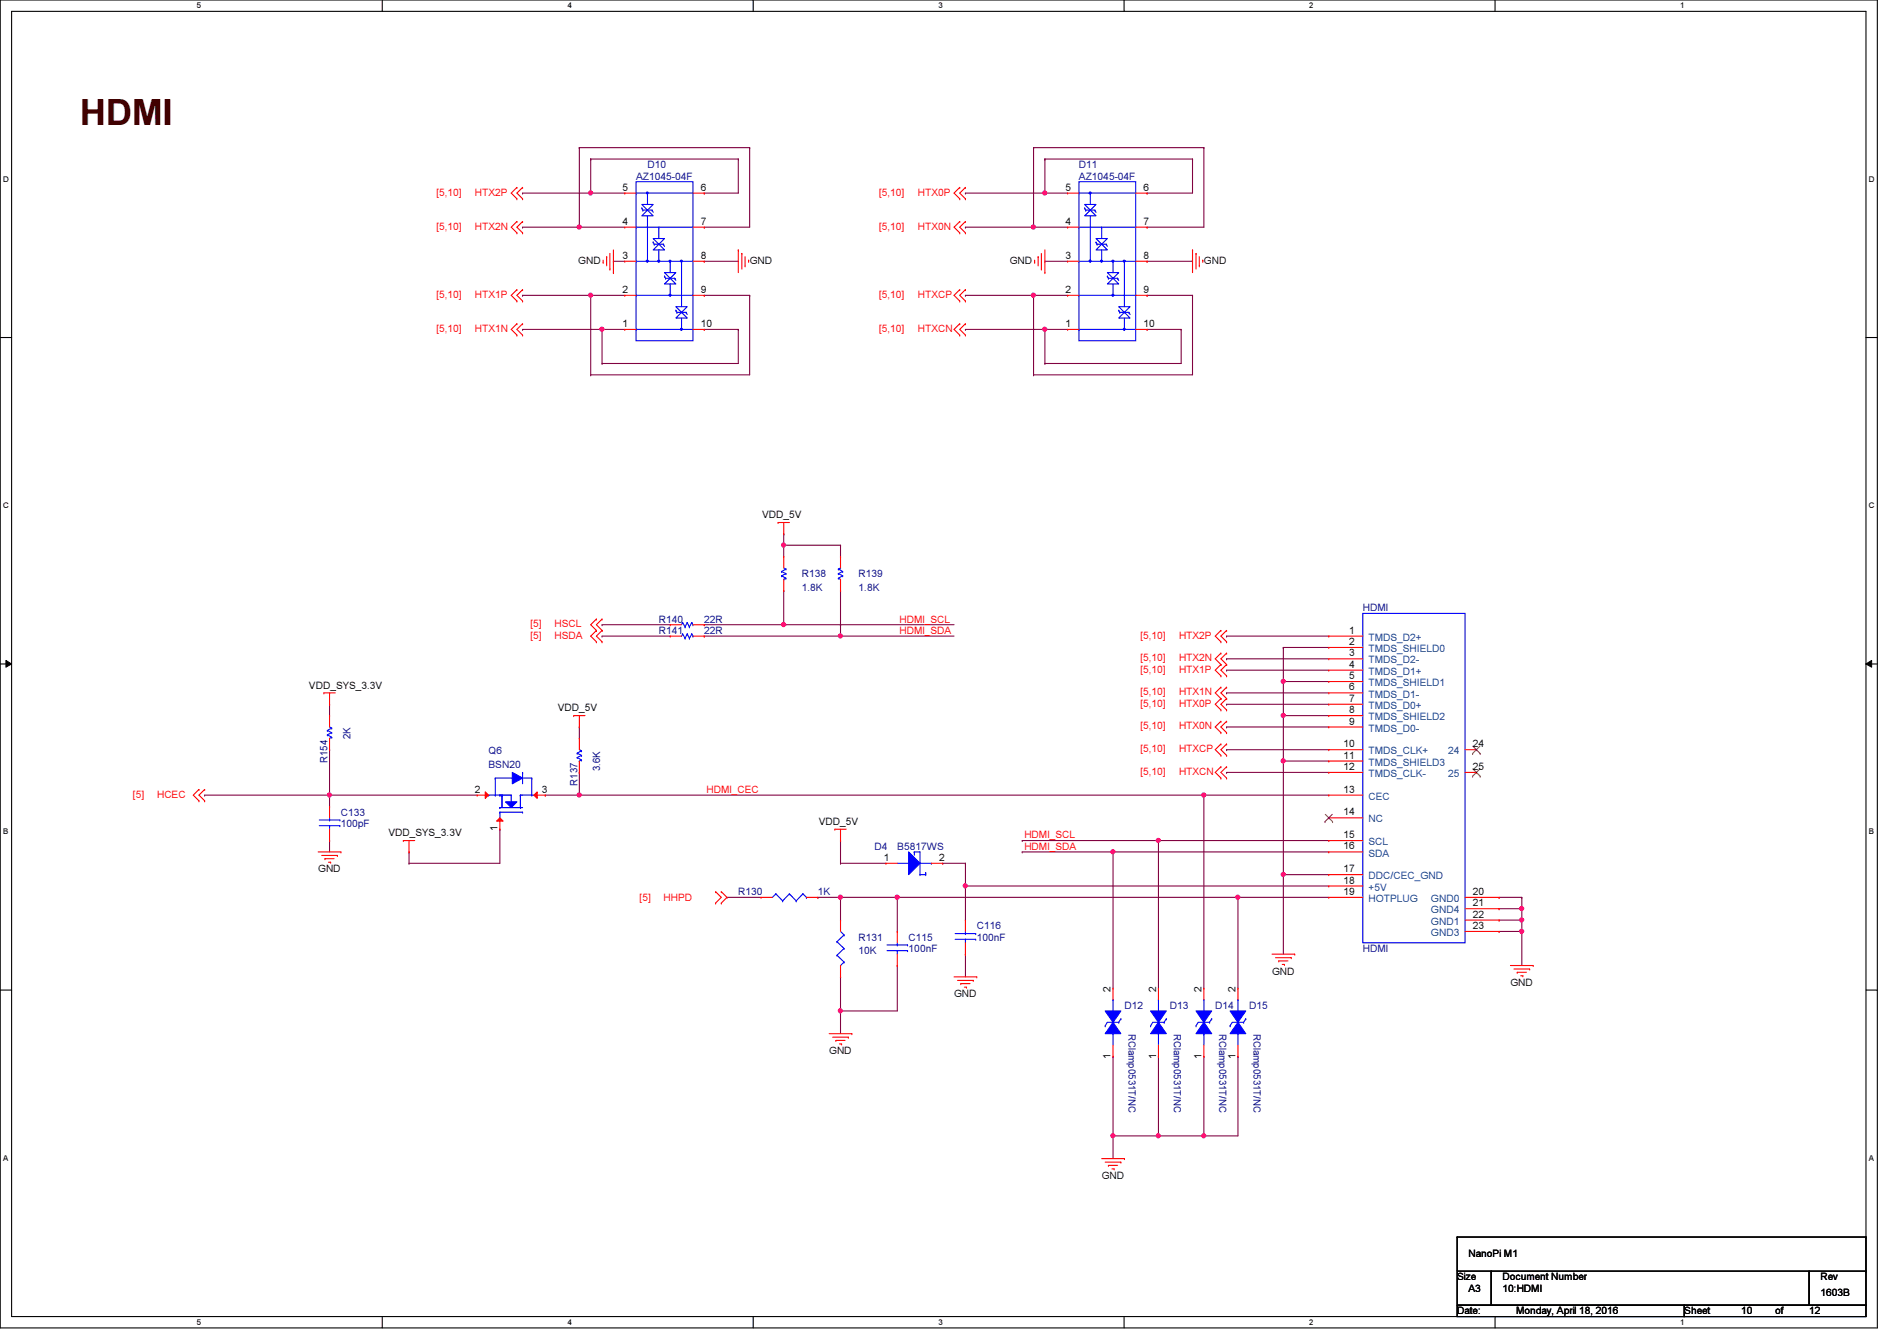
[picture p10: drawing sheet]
<svg xmlns="http://www.w3.org/2000/svg" width="297mm" height="210mm" viewBox="0 0 297 210" stroke-linecap="round" stroke-linejoin="round" font-family="sans-serif">
<path d="M0 0h294v207.9h-294zM1.8 1.8h290.4v204.3h-290.4z" fill="none" stroke="#000" stroke-width=".17"/>
<g fill="#fff">
<path d="M30.8 .2h.7v1.4h-.7z"/>
<path d="M30.8 206.2h.7v1.4h-.7z"/>
</g>
<path d="M59.9 0v1.8M59.9 206.1v1.8" fill="none" stroke="#000" stroke-width=".17"/>
<g fill="#fff">
<path d="M88.9 .2h.6v1.4h-.6z"/>
<path d="M88.9 206.2h.6v1.4h-.6z"/>
</g>
<path d="M117.9 0v1.8M117.9 206.1v1.8" fill="none" stroke="#000" stroke-width=".17"/>
<g fill="#fff">
<path d="M146.9 .2h.7v1.4h-.7z"/>
<path d="M146.9 206.2h.7v1.4h-.7z"/>
</g>
<path d="M176 0v1.8M176 206.1v1.8" fill="none" stroke="#000" stroke-width=".17"/>
<g fill="#fff">
<path d="M205 .2h.7v1.4h-.7z"/>
<path d="M205 206.2h.7v1.4h-.7z"/>
</g>
<path d="M234.1 0v1.8M234.1 206.1v1.8" fill="none" stroke="#000" stroke-width=".17"/>
<g fill="#fff">
<path d="M263.1 .2h.7v1.4h-.7z"/>
<path d="M263.1 206.2h.7v1.4h-.7z"/>
<path d="M.5 27.3h.9v1.4h-.9z"/>
<path d="M292.6 27.3h.9v1.4h-.9z"/>
<path d="M.5 78.4h.9v1.4h-.9z"/>
<path d="M292.6 78.4h.9v1.4h-.9z"/>
</g>
<path d="M0 52.8h1.8M292.2 52.8h1.8" fill="none" stroke="#000" stroke-width=".17"/>
<g fill="#fff">
<path d="M.5 129.5h.8v1.4h-.8z"/>
<path d="M292.6 129.5h.9v1.4h-.9z"/>
</g>
<path d="M0 103.9h1.8M292.2 103.9h1.8" fill="none" stroke="#000" stroke-width=".17"/>
<path d="M.9 103.4l.9 .5-.9 .5zM292.2 103.9l.9-.5v1z" fill="#000"/>
<path d="M.9 103.4l.9 .5-.9 .5zM292.2 103.9l.9-.5v1z" fill="none" stroke="#000" stroke-width=".16"/>
<g fill="#fff">
<path d="M.5 180.5h.8v1.4h-.8z"/>
<path d="M292.6 180.5h.9v1.4h-.9z"/>
</g>
<path d="M0 155h1.8M292.2 155h1.8" fill="none" stroke="#000" stroke-width=".17"/>
<path d="M131.6 152.9h.1M131.6 158.2h.1M131.6 140.5h.1M131.6 152.9v5.3M131.6 140.5h8.9M140.5 151.1h.1M140.5 151.1v7.1h-8.9" fill="none" stroke="#800040" stroke-width=".17"/>
<circle cx="131.6" cy="140.4" r=".32" fill="#f0f"/>
<circle cx="131.6" cy="140.4" r=".32" fill="none" stroke="#f0f" stroke-width=".17"/>
<path d="M140.5 140.5h.1M140.5 140.5v5.3" fill="none" stroke="#800040" stroke-width=".17"/>
<circle cx="140.5" cy="140.4" r=".32" fill="#f0f"/>
<circle cx="140.5" cy="140.4" r=".32" fill="none" stroke="#f0f" stroke-width=".17"/>
<path d="M151.2 138.7h.1M151.2 138.7v5.3M151.2 138.7h56.9M151.2 149.4h.1M151.2 149.4v3.5" fill="none" stroke="#800040" stroke-width=".17"/>
<circle cx="151.1" cy="138.7" r=".32" fill="#f0f"/>
<circle cx="151.1" cy="138.7" r=".32" fill="none" stroke="#f0f" stroke-width=".17"/>
<g fill="none" stroke="#800040" stroke-width=".17">
<path d="M192.1 99.6h.1M192.1 99.6h16M192.1 108.5h.1M192.1 104.9h.1M192.1 103.1h.1M192.1 110.2h.1M192.1 108.5h16M192.1 104.9h16M192.1 103.1h16M192.1 110.2h16M131.6 131.6h.1M131.6 131.6v3.5"/>
<path d="M151.2 135.1h.1M151.2 135.1v3.6M174.3 133.3h.1M174.3 133.3h33.8M234.7 140.5h.1M234.7 140.5h3.6"/>
</g>
<circle cx="174.3" cy="133.3" r=".32" fill="#f0f"/>
<circle cx="174.3" cy="133.3" r=".32" fill="none" stroke="#f0f" stroke-width=".17"/>
<path d="M181.4 131.6h.1M181.4 131.6h26.7" fill="none" stroke="#800040" stroke-width=".17"/>
<circle cx="181.4" cy="131.5" r=".32" fill="#f0f"/>
<circle cx="181.4" cy="131.5" r=".32" fill="none" stroke="#f0f" stroke-width=".17"/>
<path d="M188.5 124.5h.1M188.5 124.5h19.6" fill="none" stroke="#800040" stroke-width=".17"/>
<circle cx="188.5" cy="124.4" r=".32" fill="#f0f"/>
<circle cx="188.5" cy="124.4" r=".32" fill="none" stroke="#f0f" stroke-width=".17"/>
<path d="M192.1 117.3h.1M192.1 113.8h.1M192.1 117.3h16M192.1 113.8h16M174.3 133.3h.1M174.3 133.3v21.4M192.1 120.9h.1M192.1 120.9h16M238.3 142.2h.1M238.3 144h.1M238.3 142.2v3.6" fill="none" stroke="#800040" stroke-width=".17"/>
<circle cx="238.3" cy="145.8" r=".32" fill="#f0f"/>
<circle cx="238.3" cy="145.8" r=".32" fill="none" stroke="#f0f" stroke-width=".17"/>
<circle cx="238.3" cy="144" r=".32" fill="#f0f"/>
<circle cx="238.3" cy="144" r=".32" fill="none" stroke="#f0f" stroke-width=".17"/>
<path d="M234.7 145.8h.1M234.7 144h.1M234.7 142.2h.1M234.7 145.8h3.6M234.7 144h3.6M238.3 145.8h.1M238.3 140.5h.1M238.3 140.5v1.7h-3.6M238.3 145.8v5.3" fill="none" stroke="#800040" stroke-width=".17"/>
<circle cx="238.3" cy="142.2" r=".32" fill="#f0f"/>
<circle cx="238.3" cy="142.2" r=".32" fill="none" stroke="#f0f" stroke-width=".17"/>
<path d="M90.7 124.5h.1M90.7 124.5h97.8M174.3 177.8h.1M174.3 177.8v3.6M181.4 177.8h.1M181.4 177.8h7.1" fill="none" stroke="#800040" stroke-width=".17"/>
<circle cx="90.7" cy="124.4" r=".32" fill="#f0f"/>
<circle cx="90.7" cy="124.4" r=".32" fill="none" stroke="#f0f" stroke-width=".17"/>
<path d="M160.1 131.6h.1M160.1 133.3h.1M160.1 131.6h21.3M160.1 133.3h14.2M181.4 131.6h.1M181.4 131.6v23.1M188.5 124.5h.1M188.5 124.5v30.2M174.3 177.8h.1M174.3 165.4h.1M174.3 177.8h7.1M174.3 165.4v12.4" fill="none" stroke="#800040" stroke-width=".17"/>
<circle cx="174.3" cy="177.8" r=".32" fill="#f0f"/>
<circle cx="174.3" cy="177.8" r=".32" fill="none" stroke="#f0f" stroke-width=".17"/>
<path d="M181.4 165.4h.1M181.4 165.4v12.4" fill="none" stroke="#800040" stroke-width=".17"/>
<circle cx="181.4" cy="177.8" r=".32" fill="#f0f"/>
<circle cx="181.4" cy="177.8" r=".32" fill="none" stroke="#f0f" stroke-width=".17"/>
<path d="M188.5 165.4h.1M188.5 165.4v12.4" fill="none" stroke="#800040" stroke-width=".17"/>
<circle cx="188.5" cy="177.8" r=".32" fill="#f0f"/>
<circle cx="188.5" cy="177.8" r=".32" fill="none" stroke="#f0f" stroke-width=".17"/>
<path d="M201 106.7h.1M201 101.3h.1M201 106.7h7.1M201 101.3v5.4" fill="none" stroke="#800040" stroke-width=".17"/>
<circle cx="200.9" cy="106.7" r=".32" fill="#f0f"/>
<circle cx="200.9" cy="106.7" r=".32" fill="none" stroke="#f0f" stroke-width=".17"/>
<path d="M201 101.3h.1M201 119.1h.1M201 101.3h7.1M201 119.1v17.8" fill="none" stroke="#800040" stroke-width=".17"/>
<circle cx="200.9" cy="136.9" r=".32" fill="#f0f"/>
<circle cx="200.9" cy="136.9" r=".32" fill="none" stroke="#f0f" stroke-width=".17"/>
<circle cx="200.9" cy="119.1" r=".32" fill="#f0f"/>
<circle cx="200.9" cy="119.1" r=".32" fill="none" stroke="#f0f" stroke-width=".17"/>
<path d="M201 119.1h.1M201 112h.1M201 106.7h.1M201 106.7v12.4M201 119.1h7.1M201 112h7.1M201 136.9h.1M201 136.9h7.1M201 136.9v12.5" fill="none" stroke="#800040" stroke-width=".17"/>
<circle cx="200.9" cy="112" r=".32" fill="#f0f"/>
<circle cx="200.9" cy="112" r=".32" fill="none" stroke="#f0f" stroke-width=".17"/>
<path d="M193.8 140.5h.1M193.8 140.5h14.3" fill="none" stroke="#800040" stroke-width=".17"/>
<circle cx="193.8" cy="140.4" r=".32" fill="#f0f"/>
<circle cx="193.8" cy="140.4" r=".32" fill="none" stroke="#f0f" stroke-width=".17"/>
<g fill="none" stroke="#800040" stroke-width=".17">
<path d="M128.1 140.5h.1M128.1 140.5h3.5M131.6 140.5h.1M131.6 158.2h.1M131.6 140.5v3.5M131.6 158.2v3.6M140.5 140.5h.1M140.5 140.5h53.3M193.8 140.5h.1M193.8 140.5v14.2M188.5 177.8h.1M193.8 165.4h.1"/>
<path d="M193.8 165.4v12.4h-5.3"/>
</g>
<circle cx="131.6" cy="158.2" r=".32" fill="#f0f"/>
<circle cx="131.6" cy="158.2" r=".32" fill="none" stroke="#f0f" stroke-width=".17"/>
<g fill="none" stroke="#800040" stroke-width=".17">
<path d="M51.6 117.3h.1M51.6 110.2h.1M51.6 110.2v1.8M51.6 117.3v8.9M90.7 113.8h.1M90.7 113.8v1.8M32 124.5h.1M32 124.5h42.7M51.6 124.5h.1M51.6 131.6h.1M51.6 131.6v1.7M85.4 124.5h.1"/>
<path d="M85.4 124.5h5.3M147.6 135.1h.1M147.6 135.1h3.6M113.8 140.5h.1M113.8 140.5h5.4"/>
</g>
<circle cx="51.6" cy="124.4" r=".32" fill="#f0f"/>
<circle cx="51.6" cy="124.4" r=".32" fill="none" stroke="#f0f" stroke-width=".17"/>
<path d="M163.6 30.2h.1M163.6 30.2h3.6M64 135.1h.1M64 133.3h.1M64 133.3v1.8M78.3 129.8h.1M78.3 129.8v5.3h-14.3M90.7 120.9h.1M90.7 120.9v3.6" fill="none" stroke="#800040" stroke-width=".17"/>
<circle cx="163.6" cy="30.2" r=".32" fill="#f0f"/>
<circle cx="163.6" cy="30.2" r=".32" fill="none" stroke="#f0f" stroke-width=".17"/>
<path d="M161.8 35.6h.1M161.8 35.6h5.4M163.6 40.9h.1M163.6 40.9h3.6M179.6 40.9h.1M179.6 40.9h7.1" fill="none" stroke="#800040" stroke-width=".17"/>
<circle cx="161.8" cy="35.5" r=".32" fill="#f0f"/>
<circle cx="161.8" cy="35.5" r=".32" fill="none" stroke="#f0f" stroke-width=".17"/>
<path d="M90.7 35.6h.1M90.7 35.6h7.1" fill="none" stroke="#800040" stroke-width=".17"/>
<circle cx="90.7" cy="35.5" r=".32" fill="#f0f"/>
<circle cx="90.7" cy="35.5" r=".32" fill="none" stroke="#f0f" stroke-width=".17"/>
<path d="M92.5 30.2h.1M92.5 30.2h5.3M161.8 46.2h.1M161.8 46.2h5.4" fill="none" stroke="#800040" stroke-width=".17"/>
<circle cx="92.5" cy="30.2" r=".32" fill="#f0f"/>
<circle cx="92.5" cy="30.2" r=".32" fill="none" stroke="#f0f" stroke-width=".17"/>
<path d="M92.5 46.2h.1M92.5 46.2h5.3" fill="none" stroke="#800040" stroke-width=".17"/>
<circle cx="92.5" cy="46.2" r=".32" fill="#f0f"/>
<circle cx="92.5" cy="46.2" r=".32" fill="none" stroke="#f0f" stroke-width=".17"/>
<path d="M94.3 51.6h.1M94.3 51.6h3.5M96.1 40.9h.1M96.1 40.9h1.7M163.6 51.6h.1M163.6 51.6h3.6" fill="none" stroke="#800040" stroke-width=".17"/>
<circle cx="94.2" cy="51.5" r=".32" fill="#f0f"/>
<circle cx="94.2" cy="51.5" r=".32" fill="none" stroke="#f0f" stroke-width=".17"/>
<g fill="none" stroke="#800040" stroke-width=".17">
<path d="M81.8 30.2h.1M81.8 35.6h.1M90.7 23.1h.1M90.7 23.1v12.5h-8.9M90.7 23.1h26.7M92.5 24.9h.1M92.5 24.9v5.3h-10.7M92.5 24.9h23.1M110.3 30.2h.1M110.3 35.6h.1M115.6 24.9h.1M115.6 24.9v5.3h-5.3"/>
<path d="M117.4 23.1h.1M117.4 23.1v12.5h-7.1M151.2 30.2h.1M151.2 35.6h.1M161.8 23.1h.1M161.8 23.1v12.5h-10.6M161.8 23.1h26.7M163.6 24.9h.1M163.6 24.9v5.3h-12.4M163.6 24.9h23.1M179.6 35.6h.1M179.6 30.2h.1"/>
<path d="M186.7 24.9h.1M186.7 24.9v5.3h-7.1M188.5 23.1h.1M188.5 23.1v12.5h-8.9M81.8 51.6h.1M81.8 46.2h.1M81.8 51.6h12.5M81.8 46.2h10.7M92.5 46.2h.1M92.5 58.7h.1M92.5 46.2v12.5M94.3 51.6h.1"/>
<path d="M94.3 56.9h.1M94.3 51.6v5.3M110.3 40.9h.1M110.3 51.6h.1M110.3 46.2h.1M110.3 40.9h5.3M110.3 51.6h5.3M110.3 46.2h7.1M115.6 51.6h.1M115.6 51.6v5.3h-21.3M117.4 46.2h.1M117.4 46.2v12.5h-24.9"/>
<path d="M163.6 51.6h.1M163.6 51.6v5.3"/>
</g>
<circle cx="163.6" cy="51.5" r=".32" fill="#f0f"/>
<circle cx="163.6" cy="51.5" r=".32" fill="none" stroke="#f0f" stroke-width=".17"/>
<path d="M161.8 46.2h.1M161.8 46.2v12.5M163.6 56.9h.1M185 51.6h.1M185 51.6v5.3h-21.4" fill="none" stroke="#800040" stroke-width=".17"/>
<circle cx="161.8" cy="46.2" r=".32" fill="#f0f"/>
<circle cx="161.8" cy="46.2" r=".32" fill="none" stroke="#f0f" stroke-width=".17"/>
<g fill="none" stroke="#800040" stroke-width=".17">
<path d="M151.2 51.6h.1M151.2 46.2h.1M151.2 51.6h12.4M151.2 46.2h10.6M161.8 58.7h.1M179.6 51.6h.1M179.6 46.2h.1M179.6 51.6h5.4M179.6 46.2h7.1M186.7 46.2h.1M186.7 46.2v12.5h-24.9M122.7 83.6h.1"/>
<path d="M122.7 85.3h.1M122.7 83.6v1.7M122.7 85.3h8.9"/>
</g>
<circle cx="122.7" cy="85.3" r=".32" fill="#f0f"/>
<circle cx="122.7" cy="85.3" r=".32" fill="none" stroke="#f0f" stroke-width=".17"/>
<path d="M94.3 97.8h.1M94.3 99.6h.1M94.3 97.8h10.6M94.3 99.6h10.6M122.7 85.3h.1M122.7 92.5h.1M122.7 85.3v1.8M122.7 92.5v5.3M131.6 85.3h.1M131.6 92.5h.1M131.6 85.3v1.8M131.6 92.5v7.1" fill="none" stroke="#800040" stroke-width=".17"/>
<circle cx="131.6" cy="99.5" r=".32" fill="#f0f"/>
<circle cx="131.6" cy="99.5" r=".32" fill="none" stroke="#f0f" stroke-width=".17"/>
<path d="M122.7 97.8h.1M122.7 97.8h26.7" fill="none" stroke="#800040" stroke-width=".17"/>
<circle cx="122.7" cy="97.8" r=".32" fill="#f0f"/>
<circle cx="122.7" cy="97.8" r=".32" fill="none" stroke="#f0f" stroke-width=".17"/>
<path d="M110.3 99.6h.1M110.3 97.8h.1M110.3 99.6h39.1M110.3 97.8h12.4M131.6 99.6h.1M131.6 135.1h.1M131.6 135.1h7.1" fill="none" stroke="#800040" stroke-width=".17"/>
<g fill="none" stroke="#f00" stroke-width=".17">
<path d="M80.9 29.3h.1M80.9 31.1h.1M80.9 34.7h.1M80.9 36.4h.1M80.9 29.3l-.9 .9 .9 .9M80.9 34.7l-.9 .9 .9 .8M81.8 29.3h.1M81.8 31.1h.1M81.8 34.7h.1M81.8 36.4h.1M81.8 29.3l-.9 .9 .9 .9M81.8 34.7l-.9 .9 .9 .8"/>
<path d="M95.5 39.7v2.4M96.1 39.1v3.6M115.6 39.1h.1M115.6 39.1v3.6M116.2 39.7h.1M116.2 39.7v2.4M150.3 29.3h.1M150.3 31.1h.1M150.3 34.7h.1M150.3 36.4h.1M150.3 29.3l-.9 .9 .9 .9M150.3 34.7l-.9 .9 .9 .8"/>
<path d="M151.2 29.3h.1M151.2 31.1h.1M151.2 34.7h.1M151.2 36.4h.1M151.2 29.3l-.9 .9 .9 .9M151.2 34.7l-.9 .9 .9 .8M163.1 39.7v2.4M163.6 39.1v3.6M186.7 39.1h.1M186.7 39.1v3.6M187.3 39.7h.1M187.3 39.7v2.4"/>
<path d="M80.9 50.7h.1M80.9 52.5h.1M80.9 45.3h.1M80.9 47.1h.1M80.9 50.7l-.9 .9 .9 .9M80.9 45.3l-.9 .9 .9 .9M81.8 50.7h.1M81.8 52.5h.1M81.8 45.3h.1M81.8 47.1h.1M81.8 50.7l-.9 .9 .9 .9M81.8 45.3l-.9 .9 .9 .9"/>
<path d="M94.4 41.1h.1M94.4 40.7v.4M95 40.2h.1M95 40.2v1.4M95.5 42.1h.1M96.1 42.7h.1M116.7 41.6h.1M116.7 40.2v1.4M117.2 40.7h.1M117.2 40.7v.4M150.3 45.3h.1M150.3 47.1h.1"/>
<path d="M150.3 50.7h.1M150.3 52.5h.1M150.3 45.3l-.9 .9 .9 .9M150.3 50.7l-.9 .9 .9 .9M151.2 45.3h.1M151.2 47.1h.1M151.2 50.7h.1M151.2 52.5h.1M151.2 45.3l-.9 .9 .9 .9M151.2 50.7l-.9 .9 .9 .9M162 41.1h.1M162 40.7v.4"/>
<path d="M162.6 40.2h.1M162.6 40.2v1.4M163.1 42.1h.1M163.6 42.7h.1M187.8 41.6h.1M187.8 40.2v1.4M188.3 40.7h.1M188.3 40.7v.4M93.4 96.9h.1M93.4 98.7h.1M93.4 96.9l-.9 .9 .9 .9M93.4 98.7l-.9 .9 .9 .9"/>
<path d="M94.3 96.9h.1M94.3 98.7h.1M94.3 96.9l-.9 .9 .9 .9M94.3 98.7l-.9 .9 .9 .9M121.8 81.8h.1M121.8 81.8h1.8M122.7 83.6h.1M122.7 81.8v1.8M191.2 98.7h.1M191.2 98.7l-.9 .9 .9 .9M192.1 98.7h.1M192.1 98.7l-.9 .9 .9 .9"/>
<path d="M50.7 108.5h.1M50.7 108.5h1.8M51.6 110.2h.1M51.6 108.5v1.7M89.8 112h.1M89.8 112h1.8M90.7 113.8h.1M90.7 112v1.8M93.4 100.5h.1M94.3 100.5h.1M191.2 100.5h.1M191.2 102.2h.1"/>
<path d="M191.2 104h.1M191.2 107.6h.1M191.2 109.3h.1M191.2 105.8h.1M191.2 111.1h.1M191.2 112.9h.1M191.2 114.7h.1M191.2 116.5h.1M191.2 118.2h.1M191.2 102.2l-.9 .9 .9 .9M191.2 107.6l-.9 .9 .9 .8M191.2 104l-.9 .9 .9 .9"/>
<path d="M191.2 109.3l-.9 .9 .9 .9M191.2 112.9l-.9 .9 .9 .9M191.2 116.5l-.9 .8 .9 .9M192.1 100.5h.1M192.1 102.2h.1M192.1 104h.1M192.1 107.6h.1M192.1 109.3h.1M192.1 105.8h.1M192.1 111.1h.1M192.1 112.9h.1M192.1 114.7h.1"/>
<path d="M192.1 116.5h.1M192.1 118.2h.1M192.1 102.2l-.9 .9 .9 .9M192.1 107.6l-.9 .9 .9 .8M192.1 104l-.9 .9 .9 .9M192.1 109.3l-.9 .9 .9 .9M192.1 112.9l-.9 .9 .9 .9M192.1 116.5l-.9 .8 .9 .9M31.2 123.6h.1M31.2 125.3h.1M31.2 123.6l-.9 .9 .9 .8M32 123.6h.1"/>
<path d="M32 125.3h.1M32 123.6l-.8 .9 .8 .8M49.8 133.3h3.6M50.4 133.9h2.4M50.9 134.4h.1M50.9 134.4h1.4M51.4 135h.4M51.8 135h.1M52.8 133.9h.1M53.4 133.3h.1M63.2 131.6h.1M63.2 131.6h1.7"/>
<path d="M64 133.3h.1M64 131.6v1.7M112.1 139.6h.1M112.1 139.6l.8 .9-.8 .9M112.9 139.6h.1M112.9 139.6l.9 .9-.9 .9M130.7 129.8h.1M130.7 129.8h1.8M131.6 131.6h.1M131.6 129.8v1.8M191.2 120h.1M191.2 121.8h.1"/>
<path d="M191.2 120l-.9 .9 .9 .9M192.1 120h.1M192.1 121.8h.1M192.1 120l-.9 .9 .9 .9M112.1 141.4h.1M112.9 141.4h.1M149.4 152.9h3.5M149.9 153.5h2.5M150.4 154h.1M150.4 154h1.5M151 154.5h.3M151.3 154.5h.1"/>
<path d="M152.4 153.5h.1M152.9 152.9h.1M199.2 149.4h3.5M199.7 149.9h2.5M200.2 150.4h.1M200.2 150.4h1.5M200.8 151h.3M201.1 151h.1M202.2 149.9h.1M202.7 149.4h.1M236.5 151.1h3.6M237.1 151.7h2.4"/>
<path d="M237.6 152.2h.1M237.6 152.2h1.4M238.1 152.7h.4M238.5 152.7h.1M239.5 151.7h.1M240.1 151.1h.1M129.8 161.8h3.6M130.4 162.3h2.4M130.9 162.9h.1M130.9 162.9h1.4M131.4 163.4h.4M131.8 163.4h.1"/>
<path d="M132.8 162.3h.1M133.4 161.8h.1M172.5 181.4h3.6M173.1 181.9h2.4M173.6 182.4h.1M173.6 182.4h1.4M174.1 183h.4M174.5 183h.1M175.5 181.9h.1M176.1 181.4h.1"/>
</g>
<path d="M228.2 199h5.3v5.3h-5.3zM228.2 193.6h.1M228.2 193.6v5.4M228.2 193.6h64M233.5 199h49.8v5.3h-49.8zM283.3 199h8.9v5.3h-8.9zM292.2 193.6h.1M292.2 199h.1M292.2 193.6v5.4M228.2 204.3h35.5v1.8h-35.5zM263.7 204.3h28.5v1.8h-28.5z" fill="none" stroke="#000" stroke-width=".17"/>
<g fill="none" stroke="#00f" stroke-width=".17">
<path d="M168.9 35.6h.1M168.9 35.6h8.9M169.8 33.8l.9-.9 .9 .9zM169.8 32h1.8l-.9 .9zM169.8 32.6h.1M169.8 32.6l.2 .3M170 32.9h.1M170 32.9h1.4M170.7 30.2h.1M170.7 30.2v1.8M170.7 33.8v7.1M171.4 32.9h.1"/>
<path d="M171.4 32.9l.2 .3M171.6 39.1l.9-.9 .9 .9zM171.6 37.3h1.8l-.9 .9zM171.6 37.9h.1M171.6 37.9l.2 .3M171.8 38.2h.1M171.8 38.2h1.4M172.5 35.6h.1M172.5 35.6v1.7M172.5 39.1v1.8M173.2 38.2h.1M173.2 38.2l.2 .4"/>
<path d="M168.9 51.6h.1M168.9 46.2h.1M168.9 40.9h.1M168.9 51.6h8.9M168.9 46.2h8.9M168.9 40.9h8.9M170.7 40.9h.1M172.5 40.9h.1M173.4 42.7h1.8l-.9 .9zM173.4 43.2h.1M173.4 43.2l.2 .4M173.6 43.6h.1"/>
<path d="M173.6 43.6h1.4M174.3 43.6l.9 .8h-1.8zM174.3 46.2h.1M174.3 40.9h.1M174.3 40.9v1.8M174.3 44.4v1.8M175 43.6h.1M175 43.6l.2 .3M175.2 48h1.7l-.8 .9zM175.2 48.6h.1M175.2 48.6l.1 .3M175.3 48.9h.1"/>
<path d="M175.3 48.9h1.5M176.1 48.9l.8 .9h-1.7zM176.1 51.6h.1M176.1 40.9h.1M176.1 40.9v7.1M176.1 49.8v1.8M176.8 48.9h.1M176.8 48.9l.1 .3"/>
</g>
<path d="M175.9 51.4h.2v.2h-.2z" fill-rule="evenodd" fill="#00f"/>
<path d="M175.9 51.4h.2v.2h-.2z" fill="none" stroke="#00f" stroke-width=".17"/>
<path d="M175.9 40.8h.2v.2h-.2z" fill-rule="evenodd" fill="#00f"/>
<path d="M175.9 40.8h.2v.2h-.2z" fill="none" stroke="#00f" stroke-width=".17"/>
<path d="M174.1 46.1h.3v.2h-.3z" fill-rule="evenodd" fill="#00f"/>
<path d="M174.1 46.1h.3v.2h-.3z" fill="none" stroke="#00f" stroke-width=".17"/>
<path d="M174.1 40.8h.3v.2h-.3z" fill-rule="evenodd" fill="#00f"/>
<path d="M174.1 40.8h.3v.2h-.3z" fill="none" stroke="#00f" stroke-width=".17"/>
<path d="M172.4 40.8h.2v.2h-.2z" fill-rule="evenodd" fill="#00f"/>
<path d="M172.4 40.8h.2v.2h-.2z" fill="none" stroke="#00f" stroke-width=".17"/>
<path d="M170.6 40.8h.2v.2h-.2z" fill-rule="evenodd" fill="#00f"/>
<path d="M170.6 40.8h.2v.2h-.2z" fill="none" stroke="#00f" stroke-width=".17"/>
<path d="M170.6 30.1h.2v.2h-.2z" fill-rule="evenodd" fill="#00f"/>
<g fill="none" stroke="#00f" stroke-width=".17">
<path d="M168.9 28.4h8.9v24.9h-8.9zM168.9 30.2h.1M168.9 30.2h8.9M170.6 30.1h.2v.2h-.2zM131.3 90.5h.1M131.3 89.8h.1M131.3 89.1h.1M131.3 90.5l.3 .2M131.3 89.8l.6 .3M131.3 89.1l.6 .4M131.6 88.9h.1M131.6 88.9l-.3 .2"/>
<path d="M131.9 90.1h.1M131.9 89.5h.1M131.9 90.1l-.6 .4M131.9 89.5l-.6 .3M213.4 96h16v51.6h-16zM51.3 114.3h.1M51.3 115h.1M51.3 114.3l.6 .4M51.3 115l.6 .4M51.6 115.6h.1M51.6 113.8l.3 .2M51.9 114h.1"/>
<path d="M51.9 114.7h.1M51.9 115.4h.1M51.9 114l-.6 .3M51.9 114.7l-.6 .3M51.9 115.4l-.3 .2M50 129.2h3.2M50 128.4h3.2M51.6 128.4h.1M51.6 129.2h.1M51.6 128v.4M51.6 129.2v.6M53.2 129.2h.1"/>
<path d="M53.2 128.4h.1M193.8 156.5h.1M193.8 156.5v1.7M193 160h1.7M193.8 161.8h.1M193.8 161.8v1.8M194.7 160h.1"/>
</g>
<g fill="none" stroke="#f00" stroke-width=".17">
<path d="M167.2 35.6h.1M167.2 30.2h.1M167.2 35.6h1.7M167.2 30.2h1.7M177.8 35.6h1.8M177.8 30.2h1.8M179.6 35.6h.1M179.6 30.2h.1M167.2 51.6h.1M167.2 46.2h.1M167.2 40.9h.1M167.2 51.6h1.7"/>
<path d="M167.2 46.2h1.7M167.2 40.9h1.7M177.8 51.6h1.8M177.8 46.2h1.8M177.8 40.9h1.8M179.6 51.6h.1M179.6 46.2h.1M179.6 40.9h.1M131.6 92.5h.1M131.6 87.1h.1M131.6 87.1v1.8M131.6 90.7v1.8"/>
<path d="M208.1 99.6h.1M208.1 99.6h5.3M51.6 112h.1M51.6 117.3h.1M51.6 112v1.8M51.6 115.6v1.7M208.1 101.3h.1M208.1 103.1h.1M208.1 104.9h.1M208.1 106.7h.1M208.1 108.5h.1M208.1 110.2h.1"/>
<path d="M208.1 112h.1M208.1 117.3h.1M208.1 113.8h.1M208.1 119.1h.1M208.1 101.3h5.3M208.1 103.1h5.3M208.1 104.9h5.3M208.1 106.7h5.3M208.1 108.5h5.3M208.1 110.2h5.3M208.1 112h5.3M208.1 117.3h5.3"/>
<path d="M208.1 113.8h5.3M208.1 119.1h5.3M229.4 117.3h1.8M231.2 117.3h.1M51.6 126.2h.1M51.6 131.6h.1M51.6 126.2v1.8M51.6 129.8v1.8M208.1 138.7h.1M208.1 136.9h.1M208.1 133.3h.1M208.1 131.6h.1"/>
<path d="M208.1 124.5h.1M208.1 128h.1M208.1 120.9h.1M208.1 138.7h5.3M208.1 136.9h5.3M208.1 133.3h5.3M208.1 131.6h5.3M208.1 124.5h5.3M208.1 128h5.3M208.1 120.9h5.3M229.4 120.9h1.8M231.2 120.9h.1"/>
<path d="M208.1 140.5h.1M208.1 140.5h5.3M229.4 140.5h5.3M229.4 142.2h5.3M229.4 145.8h5.3M229.4 144h5.3M234.7 140.5h.1M234.7 142.2h.1M234.7 145.8h.1M234.7 144h.1"/>
</g>
<path d="M230.6 117.9h.1M230.6 116.8l1.2 1.1M231.7 116.8l-1.1 1.1M231.8 117.9h.1M207.5 128.6h.1M207.5 127.5l1.2 1.1M208.6 127.5l-1.1 1.1M208.7 128.6h.1M230.6 121.5h.1M230.6 120.4l1.2 1.1M231.7 120.4l-1.1 1.1M231.8 121.5h.1" fill="none" stroke="#804000" stroke-width=".16"/>
<path d="M193.8 160l1.3 1.8h-2.5z" fill-rule="evenodd" fill="#00f"/>
<path d="M195.1 159.5h.1M195.1 159.5l-.4 .5M192.6 160.6h.1M193 160l-.4 .6M193.8 160l1.3 1.8h-2.5z" fill="none" stroke="#00f" stroke-width=".17"/>
<path d="M192.6 158.2h2.5l-1.3 1.8z" fill-rule="evenodd" fill="#00f"/>
<g fill="none" stroke="#00f" stroke-width=".17">
<path d="M106.9 97.5h.1M106.9 97.5l-.2 .3M106.9 97.5l.4 .6M107.3 98.1h.1M107.6 97.5h.1M107.6 97.5l-.3 .6M107.6 97.5l.3 .6M107.9 98.1h.1M108.3 97.5h.1M108.3 97.5l-.4 .6M108.3 97.5l.2 .3M108.5 97.8h.1"/>
<path d="M131.1 147.4h.1M131.1 149.5h.1M131.1 147.4l1.1 1.1M131.1 149.5l1.1 1.1M131.6 151.1h.1M131.6 145.8l.6 .5M132.2 146.3h.1M132.2 148.5h.1M132.2 150.6h.1M132.2 146.3l-1.1 1.1M132.2 148.5l-1.1 1M132.2 150.6l-.6 .5"/>
<path d="M192.6 158.2h2.5l-1.3 1.8z"/>
</g>
<path d="M104.9 97.8h.1M104.9 97.8h1.8M108.5 97.8h1.8M110.3 97.8h.1M131.6 144h.1M131.6 152.9h.1M131.6 144v1.8M131.6 151.1v1.8M193.8 154.7h.1M193.8 154.7v1.8M193.8 165.4h.1M193.8 163.6v1.8" fill="none" stroke="#f00" stroke-width=".17"/>
<path d="M79.2 125.5h1.7l-.9 .9z" fill="#00f"/>
<g fill="none" stroke="#00f" stroke-width=".17">
<path d="M76.5 124.5h.1M76.5 124.5h3.5v1M78.3 126.4h.1M78.3 124.5h.1M78.3 127.1h.1M78.3 126.4h3.5M78.3 127.1v.9M78.3 127.1h3.5M78.6 124.6h.1M78.6 124.5h.1M78.6 124.5v1.9M79.2 125.5h1.7l-.9 .9z"/>
<path d="M80 125.5h.1M81.5 124.5h.1M81.5 126.2h.1M81.5 126.4h.1M81.5 124.5h2.1M81.5 124.5v1.9M81.8 127.1h.1M81.8 120.9h.1M81.8 120.9v1.8"/>
</g>
<path d="M80.2 120.9l1.6 .9-1.6 .9z" fill-rule="evenodd" fill="#00f"/>
<path d="M77.6 121.8h.1M77.6 124.5h.1M77.6 121.8h2.6M77.6 121.8v2.7M80.2 120.9l1.6 .9-1.6 .9zM81.8 121.8h1.5M83.3 121.8h.1M83.3 124.5h.1M83.3 121.8v2.7" fill="none" stroke="#00f" stroke-width=".17"/>
<path d="M77.8 128.5l.5-.5 .5 .5z" fill="#f00"/>
<path d="M77.8 128.5l.5-.5 .5 .5zM78.3 129.8h.1M78.3 128v1.8" fill="none" stroke="#f00" stroke-width=".17"/>
<path d="M83.6 124.5l.5-.5v1z" fill="#f00"/>
<path d="M83.6 124.5l.5-.5v1zM83.6 124.5h1.8M85.4 124.5h.1" fill="none" stroke="#f00" stroke-width=".17"/>
<path d="M76 124l.5 .5-.5 .5z" fill="#f00"/>
<path d="M74.7 124.5h.1M74.7 124.5h1.8M76 124l.5 .5-.5 .5zM140.5 145.8h.1M140.5 151.1h.1M140.5 145.8v1.8M140.5 149.4v1.7" fill="none" stroke="#f00" stroke-width=".17"/>
<path d="M138.9 148.8h3.2M138.9 147.9h3.2M140.5 147.9h.1M140.5 148.8h.1M140.5 147.6v.3M140.5 148.8v.6M142.1 148.8h.1M142.1 147.9h.1" fill="none" stroke="#00f" stroke-width=".17"/>
<path d="M142.3 133.3l1.8 1.8-1.8 1.8z" fill="#00f"/>
<g fill="none" stroke="#00f" stroke-width=".17">
<path d="M90.4 117.9h.1M90.4 118.6h.1M90.4 117.9l.7 .3M90.4 118.6l.7 .4M90.7 119.1h.1M90.7 117.3l.4 .2M91.1 117.5h.1M91.1 118.2h.1M91.1 119h.1M91.1 117.5l-.7 .4M91.1 118.2l-.7 .4M91.1 119l-.4 .1"/>
<path d="M121.5 139.9h.1M121.5 139.9l-.6 .6M121.5 139.9l1.1 1.1M123.6 139.9h.1M123.6 139.9l-1 1.1M123.6 139.9l1.1 1.1M125.7 139.9h.1M125.7 139.9l-1 1.1M125.7 139.9l.6 .6M140.5 135.1h1.8M142.3 133.3l1.8 1.8-1.8 1.8zM142.3 135.1h.1"/>
<path d="M143.2 133.3h.1M143.2 133.7h.1M143.2 133.3h.9v3.6M143.2 133.3v.4M144.1 136.9h.1M144.1 135.1h1.7M144.1 136.9h.8M144.9 136.9h.1M144.9 136.6h.1M144.9 136.6v.3M145.8 135.1h.1M122.6 141h.1"/>
<path d="M124.7 141h.1M126.3 140.5h.1M188.5 156.5h.1M188.5 156.5v1.7M187.6 160h1.8M188.5 161.8h.1M188.5 161.8v1.8M189.4 160h.1"/>
</g>
<path d="M90.7 115.6h.1M90.7 115.6v1.7M90.7 119.1v1.8M90.7 120.9h.1M138.7 135.1h.1M138.7 135.1h1.8M145.8 135.1h1.8M147.6 135.1h.1M119.2 140.5h.1M119.2 140.5h1.7M126.3 140.5h1.8M128.1 140.5h.1" fill="none" stroke="#f00" stroke-width=".17"/>
<path d="M188.5 160l1.2 1.8h-2.4z" fill-rule="evenodd" fill="#00f"/>
<path d="M189.7 159.5h.1M189.7 159.5l-.3 .5M187.3 160.6h.1M187.6 160l-.3 .6M188.5 160l1.2 1.8h-2.4z" fill="none" stroke="#00f" stroke-width=".17"/>
<path d="M187.3 158.2h2.4l-1.2 1.8z" fill-rule="evenodd" fill="#00f"/>
<g fill="none" stroke="#00f" stroke-width=".17">
<path d="M106.9 99.2h.1M106.9 99.2l-.2 .4M106.9 99.2l.4 .7M107.3 99.9h.1M107.6 99.2h.1M107.6 99.2l-.3 .7M107.6 99.2l.3 .7M107.9 99.9h.1M108.3 99.2h.1M108.3 99.2l-.4 .7M108.3 99.2l.2 .4M108.5 99.6h.1"/>
<path d="M149.6 147h3.2M149.6 146.1h3.2M151.2 146.1h.1M151.2 147h.1M151.2 145.8v.3M151.2 147v.6M152.8 147h.1M152.8 146.1h.1M181.4 156.5h.1M181.4 156.5v1.7M187.3 158.2h2.4l-1.2 1.8zM180.5 160h1.8"/>
<path d="M181.4 161.8h.1M181.4 161.8v1.8M182.3 160h.1"/>
</g>
<path d="M104.9 99.6h.1M104.9 99.6h1.8M108.5 99.6h1.8M110.3 99.6h.1M151.2 144h.1M151.2 149.4h.1M151.2 144v1.8M151.2 147.6v1.8M188.5 154.7h.1M188.5 154.7v1.8M188.5 165.4h.1M188.5 163.6v1.8" fill="none" stroke="#f00" stroke-width=".17"/>
<path d="M181.4 160l1.2 1.8h-2.4z" fill-rule="evenodd" fill="#00f"/>
<path d="M182.6 159.5h.1M182.6 159.5l-.3 .5M180.2 160.6h.1M180.5 160l-.3 .6M181.4 160l1.2 1.8h-2.4z" fill="none" stroke="#00f" stroke-width=".17"/>
<path d="M180.2 158.2h2.4l-1.2 1.8z" fill-rule="evenodd" fill="#00f"/>
<g fill="none" stroke="#00f" stroke-width=".17">
<path d="M99.6 35.6h.1M99.6 35.6h8.9M100.5 33.8l.9-.9 .9 .9zM100.5 32h1.8l-.9 .9zM100.5 32.6h.1M100.5 32.6l.2 .3M100.7 32.9h.1M100.7 32.9h1.4M101.4 30.2h.1M101.4 30.2v1.8M101.4 33.8v7.1M102.1 32.9h.1"/>
<path d="M102.1 32.9l.2 .3M102.3 39.1l.9-.9 .9 .9zM102.3 37.3h1.8l-.9 .9zM102.3 37.9h.1M102.3 37.9l.1 .3M102.4 38.2h.1M102.4 38.2h1.5M103.2 35.6h.1M103.2 35.6v1.7M103.2 39.1v1.8M103.9 38.2h.1M103.9 38.2l.2 .4"/>
<path d="M99.6 51.6h.1M99.6 46.2h.1M99.6 40.9h.1M99.6 51.6h8.9M99.6 46.2h8.9M99.6 40.9h8.9M101.4 40.9h.1M103.2 40.9h.1M104.1 44.4l.8-.8 .9 .8zM104.1 42.7h1.7l-.9 .9zM104.1 43.2h.1M104.1 43.2l.1 .4"/>
<path d="M104.2 43.6h.1M104.2 43.6h1.5M104.9 46.2h.1M104.9 40.9h.1M104.9 40.9v1.8M104.9 44.4v1.8M105.7 43.6h.1M105.7 43.6l.1 .3M105.8 49.8l.9-.9 .9 .9zM105.8 48h1.8l-.9 .9zM105.8 48.6h.1M105.8 48.6l.2 .3"/>
<path d="M106 48.9h.1M106 48.9h1.4M106.7 51.6h.1M106.7 40.9h.1M106.7 40.9v7.1M106.7 49.8v1.8M107.4 48.9h.1M107.4 48.9l.2 .3M180.2 158.2h2.4l-1.2 1.8z"/>
</g>
<path d="M181.4 154.7h.1M181.4 154.7v1.8M181.4 165.4h.1M181.4 163.6v1.8" fill="none" stroke="#f00" stroke-width=".17"/>
<path d="M106.6 51.4h.2v.2h-.2z" fill-rule="evenodd" fill="#00f"/>
<path d="M106.6 51.4h.2v.2h-.2z" fill="none" stroke="#00f" stroke-width=".17"/>
<path d="M106.6 40.8h.2v.2h-.2z" fill-rule="evenodd" fill="#00f"/>
<path d="M106.6 40.8h.2v.2h-.2z" fill="none" stroke="#00f" stroke-width=".17"/>
<path d="M104.8 46.1h.2v.2h-.2z" fill-rule="evenodd" fill="#00f"/>
<path d="M104.8 46.1h.2v.2h-.2z" fill="none" stroke="#00f" stroke-width=".17"/>
<path d="M104.8 40.8h.2v.2h-.2z" fill-rule="evenodd" fill="#00f"/>
<path d="M104.8 40.8h.2v.2h-.2z" fill="none" stroke="#00f" stroke-width=".17"/>
<path d="M103 40.8h.2v.2h-.2z" fill-rule="evenodd" fill="#00f"/>
<path d="M103 40.8h.2v.2h-.2z" fill="none" stroke="#00f" stroke-width=".17"/>
<path d="M101.2 40.8h.3v.2h-.3z" fill-rule="evenodd" fill="#00f"/>
<path d="M101.2 40.8h.3v.2h-.3z" fill="none" stroke="#00f" stroke-width=".17"/>
<path d="M101.2 30.1h.3v.2h-.3z" fill-rule="evenodd" fill="#00f"/>
<g fill="none" stroke="#00f" stroke-width=".17">
<path d="M99.6 28.4h8.9v24.9h-8.9zM99.6 30.2h.1M99.6 30.2h8.9M101.2 30.1h.3v.2h-.3zM122.4 89.5h.1M122.4 90.1h.1M122.4 89.5l.7 .3M122.4 90.1l.7 .4M122.7 90.7h.1M122.7 88.9l.4 .2M123.1 89.1h.1M123.1 89.8h.1"/>
<path d="M123.1 90.5h.1M123.1 89.1l-.7 .4M123.1 89.8l-.7 .3M123.1 90.5l-.4 .2M174.3 156.5h.1M174.3 156.5v1.7M173.4 160h1.8M174.3 161.8h.1M174.3 161.8v1.8M175.2 160h.1"/>
</g>
<g fill="none" stroke="#f00" stroke-width=".17">
<path d="M97.8 35.6h.1M97.8 30.2h.1M97.8 35.6h1.8M97.8 30.2h1.8M108.5 35.6h1.8M108.5 30.2h1.8M110.3 35.6h.1M110.3 30.2h.1M97.8 51.6h.1M97.8 46.2h.1M97.8 40.9h.1M97.8 51.6h1.8"/>
<path d="M97.8 46.2h1.8M97.8 40.9h1.8M108.5 51.6h1.8M108.5 46.2h1.8M108.5 40.9h1.8M110.3 51.6h.1M110.3 46.2h.1M110.3 40.9h.1M122.7 87.1h.1M122.7 92.5h.1M122.7 87.1v1.8M122.7 90.7v1.8"/>
</g>
<path d="M174.3 160l1.2 1.8h-2.4z" fill-rule="evenodd" fill="#00f"/>
<path d="M175.5 159.5h.1M175.5 159.5l-.3 .5M173.1 160.6h.1M173.4 160l-.3 .6M174.3 160l1.2 1.8h-2.4z" fill="none" stroke="#00f" stroke-width=".17"/>
<path d="M173.1 158.2h2.4l-1.2 1.8z" fill-rule="evenodd" fill="#00f"/>
<path d="M173.1 158.2h2.4l-1.2 1.8z" fill="none" stroke="#00f" stroke-width=".17"/>
<path d="M174.3 154.7h.1M174.3 154.7v1.8M174.3 165.4h.1M174.3 163.6v1.8" fill="none" stroke="#f00" stroke-width=".17"/>
<circle cx="131.6" cy="140.4" r=".32" fill="#f0f"/>
<circle cx="131.6" cy="140.4" r=".32" fill="none" stroke="#f0f" stroke-width=".17"/>
<circle cx="140.5" cy="140.4" r=".32" fill="#f0f"/>
<circle cx="140.5" cy="140.4" r=".32" fill="none" stroke="#f0f" stroke-width=".17"/>
<circle cx="151.1" cy="138.7" r=".32" fill="#f0f"/>
<circle cx="151.1" cy="138.7" r=".32" fill="none" stroke="#f0f" stroke-width=".17"/>
<circle cx="174.3" cy="133.3" r=".32" fill="#f0f"/>
<circle cx="174.3" cy="133.3" r=".32" fill="none" stroke="#f0f" stroke-width=".17"/>
<circle cx="181.4" cy="131.5" r=".32" fill="#f0f"/>
<circle cx="181.4" cy="131.5" r=".32" fill="none" stroke="#f0f" stroke-width=".17"/>
<circle cx="188.5" cy="124.4" r=".32" fill="#f0f"/>
<circle cx="188.5" cy="124.4" r=".32" fill="none" stroke="#f0f" stroke-width=".17"/>
<circle cx="238.3" cy="145.8" r=".32" fill="#f0f"/>
<circle cx="238.3" cy="145.8" r=".32" fill="none" stroke="#f0f" stroke-width=".17"/>
<circle cx="238.3" cy="144" r=".32" fill="#f0f"/>
<circle cx="238.3" cy="144" r=".32" fill="none" stroke="#f0f" stroke-width=".17"/>
<circle cx="238.3" cy="142.2" r=".32" fill="#f0f"/>
<circle cx="238.3" cy="142.2" r=".32" fill="none" stroke="#f0f" stroke-width=".17"/>
<circle cx="90.7" cy="124.4" r=".32" fill="#f0f"/>
<circle cx="90.7" cy="124.4" r=".32" fill="none" stroke="#f0f" stroke-width=".17"/>
<circle cx="174.3" cy="177.8" r=".32" fill="#f0f"/>
<circle cx="174.3" cy="177.8" r=".32" fill="none" stroke="#f0f" stroke-width=".17"/>
<circle cx="181.4" cy="177.8" r=".32" fill="#f0f"/>
<circle cx="181.4" cy="177.8" r=".32" fill="none" stroke="#f0f" stroke-width=".17"/>
<circle cx="188.5" cy="177.8" r=".32" fill="#f0f"/>
<circle cx="188.5" cy="177.8" r=".32" fill="none" stroke="#f0f" stroke-width=".17"/>
<circle cx="200.9" cy="106.7" r=".32" fill="#f0f"/>
<circle cx="200.9" cy="106.7" r=".32" fill="none" stroke="#f0f" stroke-width=".17"/>
<circle cx="200.9" cy="136.9" r=".32" fill="#f0f"/>
<circle cx="200.9" cy="136.9" r=".32" fill="none" stroke="#f0f" stroke-width=".17"/>
<circle cx="200.9" cy="119.1" r=".32" fill="#f0f"/>
<circle cx="200.9" cy="119.1" r=".32" fill="none" stroke="#f0f" stroke-width=".17"/>
<circle cx="200.9" cy="112" r=".32" fill="#f0f"/>
<circle cx="200.9" cy="112" r=".32" fill="none" stroke="#f0f" stroke-width=".17"/>
<circle cx="193.8" cy="140.4" r=".32" fill="#f0f"/>
<circle cx="193.8" cy="140.4" r=".32" fill="none" stroke="#f0f" stroke-width=".17"/>
<circle cx="131.6" cy="158.2" r=".32" fill="#f0f"/>
<circle cx="131.6" cy="158.2" r=".32" fill="none" stroke="#f0f" stroke-width=".17"/>
<circle cx="51.6" cy="124.4" r=".32" fill="#f0f"/>
<circle cx="51.6" cy="124.4" r=".32" fill="none" stroke="#f0f" stroke-width=".17"/>
<circle cx="163.6" cy="30.2" r=".32" fill="#f0f"/>
<circle cx="163.6" cy="30.2" r=".32" fill="none" stroke="#f0f" stroke-width=".17"/>
<circle cx="161.8" cy="35.5" r=".32" fill="#f0f"/>
<circle cx="161.8" cy="35.5" r=".32" fill="none" stroke="#f0f" stroke-width=".17"/>
<circle cx="90.7" cy="35.5" r=".32" fill="#f0f"/>
<circle cx="90.7" cy="35.5" r=".32" fill="none" stroke="#f0f" stroke-width=".17"/>
<circle cx="92.5" cy="30.2" r=".32" fill="#f0f"/>
<circle cx="92.5" cy="30.2" r=".32" fill="none" stroke="#f0f" stroke-width=".17"/>
<circle cx="92.5" cy="46.2" r=".32" fill="#f0f"/>
<circle cx="92.5" cy="46.2" r=".32" fill="none" stroke="#f0f" stroke-width=".17"/>
<circle cx="94.2" cy="51.5" r=".32" fill="#f0f"/>
<circle cx="94.2" cy="51.5" r=".32" fill="none" stroke="#f0f" stroke-width=".17"/>
<circle cx="163.6" cy="51.5" r=".32" fill="#f0f"/>
<circle cx="163.6" cy="51.5" r=".32" fill="none" stroke="#f0f" stroke-width=".17"/>
<circle cx="161.8" cy="46.2" r=".32" fill="#f0f"/>
<circle cx="161.8" cy="46.2" r=".32" fill="none" stroke="#f0f" stroke-width=".17"/>
<circle cx="122.7" cy="85.3" r=".32" fill="#f0f"/>
<circle cx="122.7" cy="85.3" r=".32" fill="none" stroke="#f0f" stroke-width=".17"/>
<circle cx="131.6" cy="99.5" r=".32" fill="#f0f"/>
<circle cx="131.6" cy="99.5" r=".32" fill="none" stroke="#f0f" stroke-width=".17"/>
<circle cx="122.7" cy="97.8" r=".32" fill="#f0f"/>
<circle cx="122.7" cy="97.8" r=".32" fill="none" stroke="#f0f" stroke-width=".17"/>
<text font-size="5.7" fill="#400000" x="12.5" y="19.5">HDMI</text>
<g font-size="1.6">
<text x="97.5" y="29.8">5</text>
<text x="109.7" y="29.8">6</text>
<text x="166.8" y="29.8">5</text>
<text x="179.1" y="29.8">6</text>
<text x="97.5" y="35.2">4</text>
<text x="109.7" y="35.2">7</text>
<text x="166.8" y="35.2">4</text>
<text x="179.1" y="35.2">7</text>
<text x="90.5" y="41.3">GND</text>
<text x="97.5" y="40.5">3</text>
<text x="109.7" y="40.5">8</text>
<text x="117.4" y="41.3">GND</text>
<text x="158.1" y="41.3">GND</text>
<text x="166.8" y="40.5">3</text>
<text x="179.1" y="40.5">8</text>
<text x="188.5" y="41.3">GND</text>
<text x="97.5" y="45.8">2</text>
<text x="109.7" y="45.8">9</text>
<text x="166.8" y="45.8">2</text>
<text x="179.1" y="45.8">9</text>
<text x="97.5" y="51.2">1</text>
<text x="109.7" y="51.2">10</text>
<text x="166.8" y="51.2">1</text>
<text x="179.1" y="51.2">10</text>
<text x="119.3" y="81.1">VDD_5V</text>
<text x="211.3" y="99.2">1</text>
<text x="211.3" y="101">2</text>
<text x="48.4" y="107.8">VDD_SYS_3.3V</text>
<text x="211.3" y="102.7">3</text>
<text x="211.3" y="104.5">4</text>
<text x="211.3" y="106.3">5</text>
<text x="87.3" y="111.3">VDD_5V</text>
<text x="211.3" y="108.1">6</text>
<text x="211.3" y="109.9">7</text>
<text x="211.3" y="111.6">8</text>
<text x="211.3" y="113.4">9</text>
<text x="210.4" y="117">10</text>
<text x="210.4" y="118.7">11</text>
<text x="230.6" y="117">24</text>
<text x="74.4" y="124.1">2</text>
<text x="84.8" y="124.1">3</text>
<text x="210.4" y="124.1">13</text>
<text x="210.4" y="120.5">12</text>
<text x="230.6" y="120.5">25</text>
<text x="60.8" y="130.9">VDD_SYS_3.3V</text>
<text x="77.9" y="130.1" transform="rotate(-90 77.9 130.1)">1</text>
<text x="128.2" y="129.1">VDD_5V</text>
<text x="210.4" y="131.2">15</text>
<text x="210.4" y="127.6">14</text>
<text x="49.8" y="136.6">GND</text>
<text x="138.4" y="134.7">1</text>
<text x="147.1" y="134.7">2</text>
<text x="210.4" y="136.5">17</text>
<text x="210.4" y="133">16</text>
<text x="210.4" y="140.1">19</text>
<text x="210.4" y="138.3">18</text>
<text x="230.6" y="140.1">20</text>
<text x="230.6" y="141.9">21</text>
<text x="230.6" y="143.6">22</text>
<text x="230.6" y="145.4">23</text>
<text x="173.9" y="155.2" transform="rotate(-90 173.9 155.2)">2</text>
<text x="181" y="155.2" transform="rotate(-90 181 155.2)">2</text>
<text x="188.1" y="155.2" transform="rotate(-90 188.1 155.2)">2</text>
<text x="193.5" y="155.2" transform="rotate(-90 193.5 155.2)">2</text>
<text x="199.2" y="152.6">GND</text>
<text x="236.5" y="154.3">GND</text>
<text x="149.4" y="156.1">GND</text>
<text x="129.8" y="165">GND</text>
<text x="173.9" y="165.7" transform="rotate(-90 173.9 165.7)">1</text>
<text x="181" y="165.7" transform="rotate(-90 181 165.7)">1</text>
<text x="188.1" y="165.7" transform="rotate(-90 188.1 165.7)">1</text>
<text x="193.5" y="165.7" transform="rotate(-90 193.5 165.7)">1</text>
<text x="172.5" y="184.6">GND</text>
<text x="230" y="196.7">NanoPi M1</text>
<text x="228.2" y="200.4">Size</text>
<text x="230" y="202.2">A3</text>
<text x="235.3" y="202.2">10:HDMI</text>
<text x="235.3" y="200.4">Document Number</text>
<text x="285.1" y="202.9">1603B</text>
<text x="285.1" y="200.4">Rev</text>
<text x="228.2" y="205.7">Date:</text>
<text x="237.4" y="205.7">Monday, April 18, 2016</text>
<text x="263.7" y="205.7">Sheet</text>
<text x="272.6" y="205.7">10</text>
<text x="278" y="205.7">of</text>
<text x="283.3" y="205.7">12</text>
</g>
<g font-size="1.6" fill="#000080">
<text x="99.6" y="28.1">AZ1045-04F</text>
<text x="101.4" y="26.3">D10</text>
<text x="168.9" y="26.3">D11</text>
<text x="168.9" y="28.1">AZ1045-04F</text>
<text x="125.6" y="90.3">R138</text>
<text x="125.6" y="92.5">1.8K</text>
<text x="134.4" y="90.3">R139</text>
<text x="134.4" y="92.5">1.8K</text>
<text x="213.4" y="95.7">HDMI</text>
<text x="103.2" y="97.5">R140</text>
<text x="103.2" y="99.2">R141</text>
<text x="110.3" y="97.5">22R</text>
<text x="110.3" y="99.2">22R</text>
<text x="51.3" y="119.5" transform="rotate(-90 51.3 119.5)">R154</text>
<text x="54.9" y="115.7" transform="rotate(-90 54.9 115.7)">2K</text>
<text x="76.5" y="118.1">Q6</text>
<text x="76.5" y="120.2">BSN20</text>
<text x="90.4" y="123" transform="rotate(-90 90.4 123)">R137</text>
<text x="94" y="120.7" transform="rotate(-90 94 120.7)">3.6K</text>
<text x="53.4" y="127.7">C133</text>
<text x="53.4" y="129.5">100pF</text>
<text x="136.9" y="133">D4</text>
<text x="140.5" y="133">B5817WS</text>
<text x="115.6" y="140.1">R130</text>
<text x="128.1" y="140.1">1K</text>
<text x="134.4" y="147.2">R131</text>
<text x="134.4" y="149.4">10K</text>
<text x="142.3" y="147.2">C115</text>
<text x="142.3" y="149">100nF</text>
<text x="152.9" y="145.5">C116</text>
<text x="152.9" y="147.2">100nF</text>
<text x="213.4" y="149">HDMI</text>
<text x="176.1" y="157.9">D12</text>
<text x="176.7" y="161.8" transform="rotate(90 176.7 161.8)">RClamp0531T/NC</text>
<text x="183.2" y="157.9">D13</text>
<text x="183.8" y="161.8" transform="rotate(90 183.8 161.8)">RClamp0531T/NC</text>
<text x="190.3" y="157.9">D14</text>
<text x="190.9" y="161.8" transform="rotate(90 190.9 161.8)">RClamp0531T/NC</text>
<text x="195.6" y="157.9">D15</text>
<text x="196.3" y="161.8" transform="rotate(90 196.3 161.8)">RClamp0531T/NC</text>
</g>
<g font-size="1.6" fill="#f00">
<text x="68.3" y="30.6">[5,10]</text>
<text x="68.3" y="35.9">[5,10]</text>
<text x="74.4" y="30.6">HTX2P</text>
<text x="74.4" y="35.9">HTX2N</text>
<text x="137.7" y="30.6">[5,10]</text>
<text x="137.7" y="35.9">[5,10]</text>
<text x="143.7" y="30.6">HTX0P</text>
<text x="143.7" y="35.9">HTX0N</text>
<text x="68.3" y="46.6">[5,10]</text>
<text x="74.4" y="46.6">HTX1P</text>
<text x="137.7" y="46.6">[5,10]</text>
<text x="143.7" y="46.6">HTXCP</text>
<text x="68.3" y="51.9">[5,10]</text>
<text x="74.4" y="51.9">HTX1N</text>
<text x="137.7" y="51.9">[5,10]</text>
<text x="143.7" y="51.9">HTXCN</text>
<text x="83.1" y="98.2">[5]</text>
<text x="83.1" y="99.9">[5]</text>
<text x="86.8" y="98.2">HSCL</text>
<text x="86.8" y="99.9">HSDA</text>
<text x="140.8" y="97.5">HDMI_SCL</text>
<text x="140.8" y="99.2">HDMI_SDA</text>
<text x="178.6" y="99.9">[5,10]</text>
<text x="184.6" y="99.9">HTX2P</text>
<text x="178.6" y="103.5">[5,10]</text>
<text x="178.6" y="105.3">[5,10]</text>
<text x="184.6" y="103.5">HTX2N</text>
<text x="184.6" y="105.3">HTX1P</text>
<text x="178.6" y="108.8">[5,10]</text>
<text x="178.6" y="110.6">[5,10]</text>
<text x="184.6" y="108.8">HTX1N</text>
<text x="184.6" y="110.6">HTX0P</text>
<text x="178.6" y="114.2">[5,10]</text>
<text x="178.6" y="117.7">[5,10]</text>
<text x="184.6" y="114.2">HTX0N</text>
<text x="184.6" y="117.7">HTXCP</text>
<text x="20.8" y="124.8">[5]</text>
<text x="24.6" y="124.8">HCEC</text>
<text x="110.6" y="124.1">HDMI_CEC</text>
<text x="178.6" y="121.3">[5,10]</text>
<text x="184.6" y="121.3">HTXCN</text>
<text x="160.4" y="131.2">HDMI_SCL</text>
<text x="160.4" y="133">HDMI_SDA</text>
<text x="100.2" y="141">[5]</text>
<text x="103.9" y="141">HHPD</text>
</g>
<g font-size="1.6" fill="#004080">
<text x="214.3" y="100.3">TMDS_D2+</text>
<text x="214.3" y="102.1">TMDS_SHIELD0</text>
<text x="214.3" y="103.8">TMDS_D2-</text>
<text x="214.3" y="105.6">TMDS_D1+</text>
<text x="214.3" y="107.4">TMDS_SHIELD1</text>
<text x="214.3" y="109.2">TMDS_D1-</text>
<text x="214.3" y="111">TMDS_D0+</text>
<text x="214.3" y="112.7">TMDS_SHIELD2</text>
<text x="214.3" y="118.1">TMDS_CLK+</text>
<text x="214.3" y="114.5">TMDS_D0-</text>
<text x="214.3" y="119.8">TMDS_SHIELD3</text>
<text x="226.7" y="118.1">24</text>
<text x="214.3" y="125.2">CEC</text>
<text x="214.3" y="121.6">TMDS_CLK-</text>
<text x="226.7" y="121.6">25</text>
<text x="214.3" y="128.7">NC</text>
<text x="214.3" y="137.6">DDC/CEC_GND</text>
<text x="214.3" y="134.1">SDA</text>
<text x="214.3" y="132.3">SCL</text>
<text x="214.3" y="141.2">HOTPLUG</text>
<text x="214.3" y="139.4">+5V</text>
<text x="224.1" y="141.2">GND0</text>
<text x="224.1" y="143">GND4</text>
<text x="224.1" y="146.5">GND3</text>
<text x="224.1" y="144.7">GND1</text>
</g>
<g font-size="1.3">
<text x="30.8" y="1.3">5</text>
<text x="88.9" y="1.3">4</text>
<text x="146.9" y="1.3">3</text>
<text x="205" y="1.3">2</text>
<text x="263.1" y="1.3">1</text>
<text x=".5" y="28.4">D</text>
<text x="292.6" y="28.4">D</text>
<text x=".5" y="79.5">C</text>
<text x="292.6" y="79.5">C</text>
<text x=".5" y="130.6">B</text>
<text x="292.6" y="130.6">B</text>
<text x=".5" y="181.7">A</text>
<text x="292.6" y="181.7">A</text>
<text x="30.8" y="207.4">5</text>
<text x="88.9" y="207.4">4</text>
<text x="146.9" y="207.4">3</text>
<text x="205" y="207.4">2</text>
<text x="263.1" y="207.4">1</text>
</g>
</svg>
